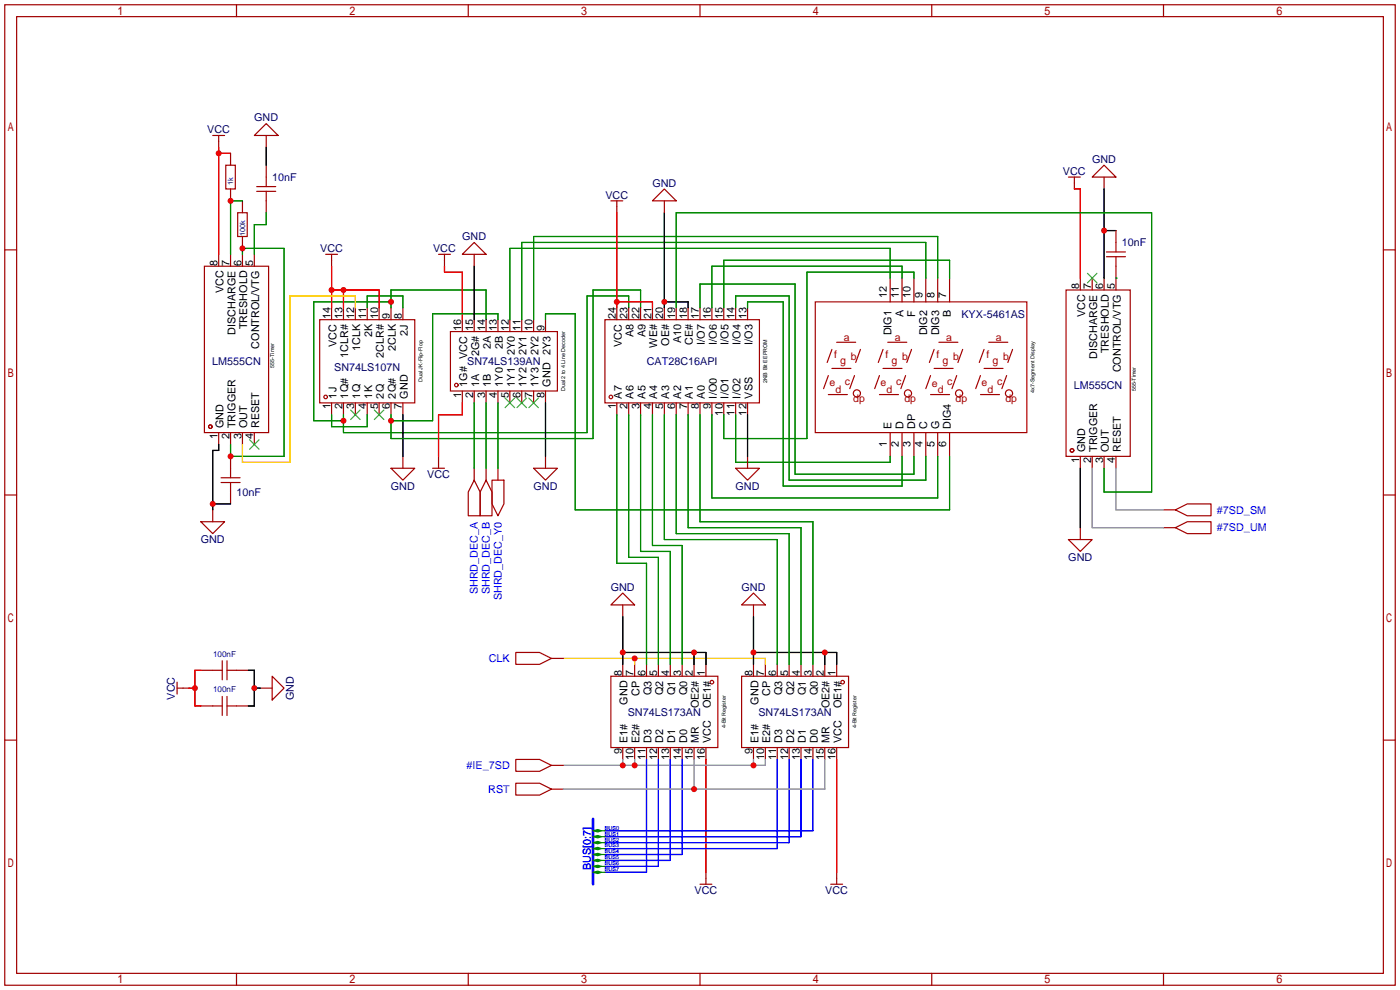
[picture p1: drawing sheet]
<svg xmlns="http://www.w3.org/2000/svg" width="299mm" height="212mm" viewBox="0 0 299 212" stroke-linecap="round" stroke-linejoin="round" font-family="sans-serif">
<g fill="none" stroke="#a10000" stroke-width=".25">
<path d="M1 1h297.2v209.6h-297.2zM3.6 3.6h292.1v204.4h-292.1zM50.5 1v2.6M100.1 1v2.6M149.6 1v2.6M199.1 1v2.6M248.7 1v2.6M45.5 29h2.5M46.7 29v2.5M48.3 35.3h2v5.1h-2zM49.3 32.8v2.5M54.9 39.9h4"/>
<path d="M56.9 26.4l2.5 2.6h-5zM56.9 29v2.5M56.9 35.3v4.6M228.3 37.8h2.6M229.6 37.8v2.6M233.4 37.8l2.6-2.5 2.5 2.5zM236 37.8v2.6M1 53.4h2.6M43.7 56.9h13.7v35.6h-13.7zM46.7 54.4v2.5M49.3 40.4v2.5M49.3 54.4v2.5"/>
<path d="M50.8 45.5h2v5h-2zM51.8 42.9v2.6M51.8 50.5v2.6M51.8 54.4v2.5M54.4 54.4v2.5M54.9 40.9h4M56.9 40.9v4.6M69.6 54.4h2.5M70.9 54.4v2.5M93.7 54.4h2.6M95 54.4v2.5M101.3 51.8l2.6 2.6h-5.1z"/>
<path d="M101.3 54.4v2.5M130.6 42.9h2.5M131.8 42.9v2.6M139.4 42.9l2.6-2.5 2.5 2.5zM142 42.9v2.6M190.2 59.4v5.1M192.8 59.4v5.1M195.3 59.4v5.1M197.9 59.4v5.1M200.4 59.4v5.1M202.9 59.4v5.1M230.9 59.4v2.6"/>
<path d="M233.4 59.4v2.6M236 59.4v2.6M236.5 53.8h4M236.5 54.9h4M238.5 49.3v4.5M238.5 54.9v7.1M295.7 53.4h2.5M68.3 68.3h20.3v17.8h-20.3zM70.9 65.8v2.5M73.4 65.8v2.5M75.9 65.8v2.5M78.5 65.8v2.5"/>
<path d="M81 65.8v2.5M83.6 65.8v2.5M86.1 65.8v2.5M96.3 70.9h22.8v12.7h-22.8zM98.8 68.3v2.6M101.3 68.3v2.6M103.9 68.3v2.6M106.4 68.3v2.6M109 68.3v2.6M111.5 68.3v2.6M114 68.3v2.6M116.6 68.3v2.6"/>
<path d="M129.3 68.3h33v17.8h-33zM131.8 65.8v2.5M134.4 65.8v2.5M136.9 65.8v2.5M139.4 65.8v2.5M142 65.8v2.5M144.5 65.8v2.5M147.1 65.8v2.5M149.6 65.8v2.5M152.1 65.8v2.5M154.7 65.8v2.5M157.2 65.8v2.5"/>
<path d="M159.8 65.8v2.5M174.2 64.5h45.3v28h-45.3zM177.8 78.7h4.1M177.8 74.7l-1 2.8M178.8 73.2h4.1M183.9 74.7l-1 2.8M188.7 78.7h4.1M188.7 74.7l-1 2.8M189.7 73.2h4.1M194.8 74.7l-1 2.8M199.6 78.7h4.1M199.6 74.7l-1 2.8"/>
<path d="M200.7 73.2h4M205.7 74.7l-1 2.8M210.3 78.7h4.1M210.3 74.7l-1 2.8M211.3 73.2h4.1M216.4 74.7l-1 2.8M227.8 62h13.8v35.5h-13.8zM46.7 92.5v2.5M49.3 92.5v2.5M49.3 97.5v4.6M51.8 92.5v2.5M54.4 92.5v2.5"/>
<path d="M70.9 86.1v2.5M73.4 86.1v2.5M75.9 86.1v2.5M78.5 86.1v2.5M81 86.1v2.5M83.6 86.1v2.5M86.1 86.1v2.5M86.1 97.5v2.6M93.7 97.5v2.6M98.8 83.6v2.5M101.3 83.6v2.5M103.9 83.6v2.5"/>
<path d="M106.4 83.6v2.5M109 83.6v2.5M111.5 83.6v2.5M114 83.6v2.5M116.6 83.6v2.5M116.6 97.5v2.6M131.8 86.1v2.5M134.4 86.1v2.5M136.9 86.1v2.5M139.4 86.1v2.5M142 86.1v2.5M144.5 86.1v2.5"/>
<path d="M147.1 86.1v2.5M149.6 86.1v2.5M152.1 86.1v2.5M154.7 86.1v2.5M157.2 86.1v2.5M159.8 86.1v2.5M159.8 97.5v2.6M177 84.3h4.1M177 80.3l-1 2.8M182.6 80.3l-1 2.8M188 84.3h4M188 80.3l-1.1 2.8"/>
<path d="M190.2 92.5v5M192.8 92.5v5M193.5 80.3l-1 2.8M195.3 92.5v5M197.9 92.5v5M198.9 84.3h4M198.9 80.3l-1 2.8M200.4 92.5v5M202.9 92.5v5M204.5 80.3l-1 2.8M209.5 84.3h4.1M209.5 80.3l-1 2.8"/>
<path d="M215.1 80.3l-1 2.8M230.9 97.5v2.6M233.4 97.5v2.6M236 97.5v2.6M238.5 97.5v2.6M1 105.8h2.6M42.9 111.5h5.1l-2.5 2.5zM45.5 109v2.5M47.2 102.1h4.1M47.2 103.1h4.1M49.3 103.1v4.6M83.6 100.1h5l-2.5 2.5z"/>
<path d="M92.5 100.1h2.5M101.3 102.6l1.3 2.6v5h-2.5v-5zM101.3 100.1v2.5M103.9 102.6l1.3 2.6v5h-2.6v-5zM103.9 100.1v2.5M105.2 102.6h2.5v5.1l-1.3 2.5-1.2-2.5zM106.4 100.1v2.5M114 100.1h5.1l-2.5 2.5zM157.2 100.1h5.1l-2.5 2.5zM228.3 115.3h5.1l-2.5 2.6zM230.9 112.8v2.5M248.7 109h2.5"/>
<path d="M248.7 112.8h2.5M251.2 109l2.5-1.3h5.1v2.5h-5.1zM251.2 112.8l2.5-1.3h5.1v2.5h-5.1zM295.7 105.8h2.5M110.2 139.4h5.1l2.6 1.3-2.6 1.3h-5.1zM130.6 129.3l2.5-2.6 2.5 2.6zM133.1 129.3v2.5M158.5 129.3l2.5-2.6 2.6 2.6zM161 129.3v2.5M1 158.2h2.6M37.8 147.1h2.6M37.8 145.8v2.5"/>
<path d="M42.9 143.3h4.6M42.9 150.9h4.6M47.5 141.2v4.1M47.5 148.8v4.1M48.5 143.3h4.6M48.5 141.2v4.1M48.5 148.8v4.1M48.5 150.9h4.6M55.6 147.1h2.6M58.2 144.5l2.5 2.6-2.5 2.5zM117.9 140.7h2.5M130.6 144.5h22.8v15.3h-22.8z"/>
<path d="M133.1 142v2.5M133.1 159.8v2.5M135.6 142v2.5M135.6 159.8v2.5M138.2 142v2.5M138.2 159.8v2.5M140.7 142v2.5M140.7 159.8v2.5M143.3 142v2.5M143.3 159.8v2.5M145.8 142v2.5M145.8 159.8v2.5"/>
<path d="M148.3 142v2.5M148.3 159.8v2.5M150.9 142v2.5M150.9 159.8v2.5M158.5 144.5h22.9v15.3h-22.9zM161 142v2.5M161 159.8v2.5M163.6 142v2.5M163.6 159.8v2.5M166.1 142v2.5M166.1 159.8v2.5M168.7 142v2.5"/>
<path d="M168.7 159.8v2.5M171.2 142v2.5M171.2 159.8v2.5M173.7 142v2.5M173.7 159.8v2.5M176.3 142v2.5M176.3 159.8v2.5M178.8 142v2.5M178.8 159.8v2.5M295.7 158.2h2.5M110.2 162.3h5.1l2.6 1.3-2.6 1.2h-5.1zM110.2 167.4h5.1l2.6 1.3-2.6 1.2h-5.1z"/>
<path d="M117.9 163.6h2.5M117.9 168.7h2.5M149.6 189h2.5M150.9 186.4v2.6M177.5 189h2.6M178.8 186.4v2.6M50.5 208v2.6M100.1 208v2.6M149.6 208v2.6M199.1 208v2.6M248.7 208v2.6"/>
<circle cx="45" cy="91.2" r=".38"/>
<circle cx="69.6" cy="84.8" r=".38"/>
<circle cx="97.5" cy="82.3" r=".38"/>
<circle cx="130.6" cy="84.8" r=".38"/>
<circle cx="183.1" cy="84.1" r=".76"/>
<circle cx="194.1" cy="84.1" r=".76"/>
<circle cx="205" cy="84.1" r=".76"/>
<circle cx="215.6" cy="84.1" r=".76"/>
<circle cx="229.1" cy="96.3" r=".38"/>
<circle cx="152.1" cy="145.8" r=".38"/>
<circle cx="180.1" cy="145.8" r=".38"/>
</g>
<g fill="none" stroke="#3c3" stroke-width=".25">
<path d="M232.4 58.4l2 2.1M234.4 58.4l-2 2.1M53.3 94l2.1 2M55.4 94l-2.1 2M74.9 87.6l2.1 2.1M77 87.6l-2.1 2.1M80 87.6l2 2.1M82 87.6l-2 2.1M107.9 85.1l2.1 2M110 85.1l-2.1 2M110.5 85.1l2 2M112.5 85.1l-2 2"/>
<path d="M113 85.1l2.1 2M115.1 85.1l-2.1 2"/>
</g>
<g fill="none" stroke="#008700" stroke-width=".25">
<path d="M51.8 42.9h-2.5v11.5M51.8 54.4v-1.3h8.9v44.4h-11.4v-2.5M56.9 45.5v2.5h-2.5v6.4M190.2 59.4v-6.3h-81.2v15.2M192.8 59.4v-2.5h-40.7v8.9M195.3 59.4v-1.2h-22.8v35.5h-17.8v-5.1M197.9 59.4v-7.6h-86.4v16.5M200.4 59.4v-8.9h-86.4v17.8M202.9 59.4v-3.8h-48.2v10.2M238.5 59.4h.1M78.5 65.8v-2.6h7.6v2.6M83.6 65.8v-3.8h20.3v6.3"/>
<path d="M83.6 64.5h-16.5v25.4h6.3M106.4 68.3v-1.2h-13.9v22.8h-8.9M116.6 68.3v-1.2h6.3v41.9h80v-11.5M134.4 65.8v-2.6h-8.9v29.3h-52.1v-3.9M136.9 65.8v-3.8h-10.2v31.7h-43.1v-5.1M144.5 65.8v-20.3h101.6v59.7h-10.1v-5.1M149.6 65.8v-5.1h20.3v40.6h25.4v-3.8M157.2 65.8v-2.6h11.5v39.4h29.2v-5.1M159.8 65.8v-1.3h7.6v39.4h25.4v-6.4M70.9 88.6v2.6h7.6v-2.6M101.3 86.1v14M103.9 86.1v14"/>
<path d="M106.4 86.1v14M131.8 88.6v31.8h6.4v21.6M134.4 88.6v30.5h6.3v22.9M136.9 88.6v29.3h6.4v24.1M139.4 88.6v28h6.4v25.4M142 88.6v26.7h24.1v26.7M144.5 88.6v25.4h24.2v28M147.1 88.6v24.2h24.1v29.2M149.6 88.6v22.9h24.1v30.5M152.1 88.6v17.8h48.3v-8.9M157.2 88.6v10.2h33v-1.3M128.5 178.8h.8"/>
<path d="M128.5 177.5h.8M128.5 186.4h.8M128.5 185.2h.8M128.5 183.9h.8M128.5 182.6h.8M128.5 181.4h.8M128.5 180.1h.8"/>
</g>
<g fill="none" stroke="#000" stroke-width=".25">
<path d="M56.9 31.5v3.8M101.3 56.9v11.4M142 45.5v20.3M236 40.4v19M236 49.3h2.5M142 64.5h5.1v1.3M46.7 95v1.3h-1.2v12.7M86.1 88.6v8.9M116.6 86.1v11.4M159.8 88.6v8.9M45.5 107.7h3.8M230.9 100.1v12.7"/>
<path d="M133.1 139.4h17.8v2.6M133.1 131.8v10.2M148.3 139.4v2.6M161 131.8v10.2M161 139.4h17.8v2.6M176.3 139.4v2.6M53.1 143.3h1.3v7.6h-1.3M54.4 147.1h1.2"/>
</g>
<g fill="none" stroke="#f00" stroke-width=".25">
<path d="M46.7 31.5v22.9M46.7 32.8h2.6M70.9 56.9v8.9M95 56.9v1.3h3.8v10.1M131.8 45.5v20.3M229.6 40.4h1.3v19M70.9 62h10.1v3.8M73.4 62v3.8M131.8 64.5h7.6v1.3M98.8 86.1v2.5h-5.1v8.9M40.4 147.1h1.3M42.9 143.3h-1.2v7.6h1.2"/>
<path d="M150.9 162.3v24.1M178.8 162.3v24.1"/>
</g>
<path d="M75.9 65.8v-2.6h-13.9v35.6h-10.2v-3.8M120.4 140.7h43.2v1.3M135.6 140.7v1.3" fill="none" stroke="#fc0" stroke-width=".25"/>
<path d="M233.4 100.1v12.7h15.3M238.5 100.1v8.9h10.2M133.1 162.3v1.3M135.6 162.3v1.3M148.3 162.3v6.4M161 162.3v1.3M163.6 162.3v1.3h-43.2M176.3 162.3v6.4h-55.9" fill="none" stroke="#999" stroke-width=".25"/>
<path d="M138.2 162.3v24.1h-8.9M140.7 162.3v22.9h-11.4M143.3 162.3v21.6h-14M145.8 162.3v20.3h-16.5M166.1 162.3v19.1h-36.8M168.7 162.3v17.8h-39.4M171.2 162.3v16.5h-41.9M173.7 162.3v15.2h-44.4" fill="none" stroke="#00f" stroke-width=".25"/>
<path d="M126.7 175v14" fill="none" stroke="#00f" stroke-width=".51"/>
<g fill="#008700" stroke="#008700" stroke-width=".25">
<path d="M126.7 186.4l1.1-.2 .7 .2-.7 .3z"/>
<path d="M126.7 185.2l1.1-.3 .7 .3-.7 .2z"/>
<path d="M126.7 183.9l1.1-.3 .7 .3-.7 .3z"/>
<path d="M126.7 182.6l1.1-.2 .7 .2-.7 .3z"/>
<path d="M126.7 181.4l1.1-.3 .7 .3-.7 .2z"/>
<path d="M126.7 180.1l1.1-.3 .7 .3-.7 .2z"/>
<path d="M126.7 178.8l1.1-.2 .7 .2-.7 .3z"/>
<path d="M126.7 177.5l1.1-.2 .7 .2-.7 .3z"/>
</g>
<g fill="#c00">
<circle cx="45.5" cy="107.7" r=".63"/>
<circle cx="46.7" cy="32.8" r=".63"/>
<circle cx="49.3" cy="42.9" r=".63"/>
<circle cx="49.3" cy="97.5" r=".63"/>
<circle cx="51.8" cy="53.1" r=".63"/>
<circle cx="83.6" cy="64.5" r=".63"/>
<circle cx="73.4" cy="89.9" r=".63"/>
<circle cx="70.9" cy="62" r=".63"/>
<circle cx="73.4" cy="62" r=".63"/>
<circle cx="83.6" cy="89.9" r=".63"/>
<circle cx="135.6" cy="140.7" r=".63"/>
<circle cx="161" cy="139.4" r=".63"/>
<circle cx="176.3" cy="139.4" r=".63"/>
<circle cx="133.1" cy="139.4" r=".63"/>
<circle cx="148.3" cy="139.4" r=".63"/>
<circle cx="161" cy="163.6" r=".63"/>
<circle cx="135.6" cy="163.6" r=".63"/>
<circle cx="133.1" cy="163.6" r=".63"/>
<circle cx="148.3" cy="168.7" r=".63"/>
<circle cx="142" cy="64.5" r=".63"/>
<circle cx="131.8" cy="64.5" r=".63"/>
<circle cx="41.7" cy="147.1" r=".63"/>
<circle cx="54.4" cy="147.1" r=".63"/>
<circle cx="236" cy="49.3" r=".63"/>
</g>
<g font-size="2.3" fill="#000080">
<text x="44.3" y="28.5">VCC</text>
<text x="54.3" y="26">GND</text>
<text x="233.4" y="34.8">GND</text>
<text x="58.2" y="38.7">10nF</text>
<text x="139.4" y="39.9">GND</text>
<text x="227.2" y="37.4">VCC</text>
<text x="129.4" y="42.5">VCC</text>
<text x="68.4" y="53.9">VCC</text>
<text x="92.6" y="53.9">VCC</text>
<text x="98.8" y="51.4">GND</text>
<text x="239.8" y="52.6">10nF</text>
<text x="205.5" y="67.9">KYX-5461AS</text>
<text x="45.3" y="78">LM555CN</text>
<text x="71.4" y="79.3">SN74LS107N</text>
<text x="99.9" y="78">SN74LS139AN</text>
<text x="138.2" y="78">CAT28C16API</text>
<text x="229.5" y="83.1">LM555CN</text>
<text x="50.5" y="106">10nF</text>
<text x="83.5" y="104.7">GND</text>
<text x="91.3" y="102.2">VCC</text>
<text x="114" y="104.7">GND</text>
<text x="157.2" y="104.7">GND</text>
<text x="42.9" y="116.1">GND</text>
<text x="228.3" y="119.9">GND</text>
<text x="130.5" y="126.3">GND</text>
<text x="158.5" y="126.3">GND</text>
<text x="37.4" y="149.5" transform="rotate(-90 37.4 149.5)">VCC</text>
<text x="62.8" y="149.6" transform="rotate(-90 62.8 149.6)">GND</text>
<text x="134.2" y="153">SN74LS173AN</text>
<text x="162.1" y="153">SN74LS173AN</text>
<text x="148.4" y="191.1">VCC</text>
<text x="176.4" y="191.1">VCC</text>
</g>
<g font-size="2.3">
<text x="46.5" y="56.8" transform="rotate(-90 46.5 56.8)">8</text>
<text x="49" y="56.8" transform="rotate(-90 49 56.8)">7</text>
<text x="51.6" y="56.8" transform="rotate(-90 51.6 56.8)">6</text>
<text x="54.1" y="56.8" transform="rotate(-90 54.1 56.8)">5</text>
<text x="47.8" y="62.7" transform="rotate(-90 47.8 62.7)">VCC</text>
<text x="189.5" y="63.7" transform="rotate(-90 189.5 63.7)">12</text>
<text x="192.1" y="63.7" transform="rotate(-90 192.1 63.7)">11</text>
<text x="194.6" y="63.7" transform="rotate(-90 194.6 63.7)">10</text>
<text x="197.1" y="63.7" transform="rotate(-90 197.1 63.7)">9</text>
<text x="199.7" y="63.7" transform="rotate(-90 199.7 63.7)">8</text>
<text x="202.2" y="63.7" transform="rotate(-90 202.2 63.7)">7</text>
<text x="230.7" y="61.8" transform="rotate(-90 230.7 61.8)">8</text>
<text x="233.2" y="61.8" transform="rotate(-90 233.2 61.8)">7</text>
<text x="235.7" y="61.8" transform="rotate(-90 235.7 61.8)">6</text>
<text x="238.3" y="61.8" transform="rotate(-90 238.3 61.8)">5</text>
<text x="50.3" y="71.6" transform="rotate(-90 50.3 71.6)">DISCHARGE</text>
<text x="52.9" y="70.4" transform="rotate(-90 52.9 70.4)">TRESHOLD</text>
<text x="70.6" y="68.2" transform="rotate(-90 70.6 68.2)">14</text>
<text x="73.2" y="68.2" transform="rotate(-90 73.2 68.2)">13</text>
<text x="75.7" y="68.2" transform="rotate(-90 75.7 68.2)">12</text>
<text x="78.3" y="68.2" transform="rotate(-90 78.3 68.2)">11</text>
<text x="80.8" y="68.2" transform="rotate(-90 80.8 68.2)">10</text>
<text x="83.3" y="68.2" transform="rotate(-90 83.3 68.2)">9</text>
<text x="85.9" y="68.2" transform="rotate(-90 85.9 68.2)">8</text>
<text x="87.1" y="71.7" transform="rotate(-90 87.1 71.7)">2J</text>
<text x="98.6" y="70.7" transform="rotate(-90 98.6 70.7)">16</text>
<text x="101.1" y="70.7" transform="rotate(-90 101.1 70.7)">15</text>
<text x="103.7" y="70.7" transform="rotate(-90 103.7 70.7)">14</text>
<text x="106.2" y="70.7" transform="rotate(-90 106.2 70.7)">13</text>
<text x="108.7" y="70.7" transform="rotate(-90 108.7 70.7)">12</text>
<text x="111.3" y="70.7" transform="rotate(-90 111.3 70.7)">11</text>
<text x="113.8" y="70.7" transform="rotate(-90 113.8 70.7)">10</text>
<text x="116.4" y="70.7" transform="rotate(-90 116.4 70.7)">9</text>
<text x="131.6" y="68.2" transform="rotate(-90 131.6 68.2)">24</text>
<text x="134.1" y="68.2" transform="rotate(-90 134.1 68.2)">23</text>
<text x="136.7" y="68.2" transform="rotate(-90 136.7 68.2)">22</text>
<text x="139.2" y="68.2" transform="rotate(-90 139.2 68.2)">21</text>
<text x="141.8" y="68.2" transform="rotate(-90 141.8 68.2)">20</text>
<text x="144.3" y="68.2" transform="rotate(-90 144.3 68.2)">19</text>
<text x="146.8" y="68.2" transform="rotate(-90 146.8 68.2)">18</text>
<text x="149.4" y="68.2" transform="rotate(-90 149.4 68.2)">17</text>
<text x="151.9" y="68.2" transform="rotate(-90 151.9 68.2)">16</text>
<text x="154.5" y="68.2" transform="rotate(-90 154.5 68.2)">15</text>
<text x="157" y="68.2" transform="rotate(-90 157 68.2)">14</text>
<text x="159.5" y="68.2" transform="rotate(-90 159.5 68.2)">13</text>
<text x="190.5" y="71.7" transform="rotate(-90 190.5 71.7)">DIG1</text>
<text x="193.1" y="67.8" transform="rotate(-90 193.1 67.8)">A</text>
<text x="195.6" y="67.7" transform="rotate(-90 195.6 67.7)">F</text>
<text x="198.2" y="71.7" transform="rotate(-90 198.2 71.7)">DIG2</text>
<text x="200.7" y="71.7" transform="rotate(-90 200.7 71.7)">DIG3</text>
<text x="203.2" y="67.8" transform="rotate(-90 203.2 67.8)">B</text>
<text x="231.9" y="67.8" transform="rotate(-90 231.9 67.8)">VCC</text>
<text x="55.4" y="74.5" transform="rotate(-90 55.4 74.5)">CONTROL/VTG</text>
<text x="71.9" y="74.1" transform="rotate(-90 71.9 74.1)">VCC</text>
<text x="74.4" y="76.5" transform="rotate(-90 74.4 76.5)">1CLR#</text>
<text x="77" y="75" transform="rotate(-90 77 75)">1CLK</text>
<text x="79.5" y="72.1" transform="rotate(-90 79.5 72.1)">2K</text>
<text x="82.1" y="76.5" transform="rotate(-90 82.1 76.5)">2CLR#</text>
<text x="84.6" y="75" transform="rotate(-90 84.6 75)">2CLK</text>
<text x="102.4" y="76.2" transform="rotate(-90 102.4 76.2)">2G#</text>
<text x="104.9" y="74.6" transform="rotate(-90 104.9 74.6)">2A</text>
<text x="107.5" y="74.6" transform="rotate(-90 107.5 74.6)">2B</text>
<text x="110" y="75.9" transform="rotate(-90 110 75.9)">2Y0</text>
<text x="112.5" y="75.9" transform="rotate(-90 112.5 75.9)">2Y1</text>
<text x="115.1" y="75.9" transform="rotate(-90 115.1 75.9)">2Y2</text>
<text x="132.9" y="74.1" transform="rotate(-90 132.9 74.1)">VCC</text>
<text x="135.4" y="72.1" transform="rotate(-90 135.4 72.1)">A8</text>
<text x="137.9" y="72.1" transform="rotate(-90 137.9 72.1)">A9</text>
<text x="140.5" y="74.3" transform="rotate(-90 140.5 74.3)">WE#</text>
<text x="143" y="73.9" transform="rotate(-90 143 73.9)">OE#</text>
<text x="145.6" y="73.4" transform="rotate(-90 145.6 73.4)">A10</text>
<text x="148.1" y="73.8" transform="rotate(-90 148.1 73.8)">CE#</text>
<text x="150.6" y="73.6" transform="rotate(-90 150.6 73.6)">I/O7</text>
<text x="153.2" y="73.6" transform="rotate(-90 153.2 73.6)">I/O6</text>
<text x="155.7" y="73.6" transform="rotate(-90 155.7 73.6)">I/O5</text>
<text x="158.3" y="73.6" transform="rotate(-90 158.3 73.6)">I/O4</text>
<text x="160.8" y="73.6" transform="rotate(-90 160.8 73.6)">I/O3</text>
<text x="234.5" y="76.6" transform="rotate(-90 234.5 76.6)">DISCHARGE</text>
<text x="237" y="75.5" transform="rotate(-90 237 75.5)">TRESHOLD</text>
<text x="99.8" y="82.6" transform="rotate(-90 99.8 82.6)">1G# VCC</text>
<text x="102.4" y="82.6" transform="rotate(-90 102.4 82.6)">1A</text>
<text x="104.9" y="82.6" transform="rotate(-90 104.9 82.6)">1B</text>
<text x="107.5" y="82.6" transform="rotate(-90 107.5 82.6)">1Y0</text>
<text x="110" y="82.6" transform="rotate(-90 110 82.6)">1Y1</text>
<text x="112.5" y="82.6" transform="rotate(-90 112.5 82.6)">1Y2</text>
<text x="115.1" y="82.6" transform="rotate(-90 115.1 82.6)">1Y3</text>
<text x="117.6" y="82.6" transform="rotate(-90 117.6 82.6)">GND 2Y3</text>
<text x="239.5" y="79.6" transform="rotate(-90 239.5 79.6)">CONTROL/VTG</text>
<text x="70.6" y="87.5" transform="rotate(-90 70.6 87.5)">1</text>
<text x="71.9" y="85.2" transform="rotate(-90 71.9 85.2)">1J</text>
<text x="73.2" y="87.5" transform="rotate(-90 73.2 87.5)">2</text>
<text x="74.4" y="85.2" transform="rotate(-90 74.4 85.2)">1Q#</text>
<text x="75.7" y="87.5" transform="rotate(-90 75.7 87.5)">3</text>
<text x="77" y="85.2" transform="rotate(-90 77 85.2)">1Q</text>
<text x="78.3" y="87.5" transform="rotate(-90 78.3 87.5)">4</text>
<text x="79.5" y="85.2" transform="rotate(-90 79.5 85.2)">1K</text>
<text x="80.8" y="87.5" transform="rotate(-90 80.8 87.5)">5</text>
<text x="82.1" y="85.2" transform="rotate(-90 82.1 85.2)">2Q</text>
<text x="83.3" y="87.5" transform="rotate(-90 83.3 87.5)">6</text>
<text x="84.6" y="85.2" transform="rotate(-90 84.6 85.2)">2Q#</text>
<text x="85.9" y="87.5" transform="rotate(-90 85.9 87.5)">7</text>
<text x="87.1" y="85.2" transform="rotate(-90 87.1 85.2)">GND</text>
<text x="98.6" y="85" transform="rotate(-90 98.6 85)">1</text>
<text x="101.1" y="85" transform="rotate(-90 101.1 85)">2</text>
<text x="103.7" y="85" transform="rotate(-90 103.7 85)">3</text>
<text x="106.2" y="85" transform="rotate(-90 106.2 85)">4</text>
<text x="108.7" y="85" transform="rotate(-90 108.7 85)">5</text>
<text x="111.3" y="85" transform="rotate(-90 111.3 85)">6</text>
<text x="113.8" y="85" transform="rotate(-90 113.8 85)">7</text>
<text x="116.4" y="85" transform="rotate(-90 116.4 85)">8</text>
<text x="131.6" y="87.5" transform="rotate(-90 131.6 87.5)">1</text>
<text x="132.9" y="85.2" transform="rotate(-90 132.9 85.2)">A7</text>
<text x="134.1" y="87.5" transform="rotate(-90 134.1 87.5)">2</text>
<text x="135.4" y="85.2" transform="rotate(-90 135.4 85.2)">A6</text>
<text x="136.7" y="87.5" transform="rotate(-90 136.7 87.5)">3</text>
<text x="137.9" y="85.2" transform="rotate(-90 137.9 85.2)">A5</text>
<text x="139.2" y="87.5" transform="rotate(-90 139.2 87.5)">4</text>
<text x="140.5" y="85.2" transform="rotate(-90 140.5 85.2)">A4</text>
<text x="141.8" y="87.5" transform="rotate(-90 141.8 87.5)">5</text>
<text x="143" y="85.2" transform="rotate(-90 143 85.2)">A3</text>
<text x="144.3" y="87.5" transform="rotate(-90 144.3 87.5)">6</text>
<text x="145.6" y="85.2" transform="rotate(-90 145.6 85.2)">A2</text>
<text x="146.8" y="87.5" transform="rotate(-90 146.8 87.5)">7</text>
<text x="148.1" y="85.2" transform="rotate(-90 148.1 85.2)">A1</text>
<text x="149.4" y="87.5" transform="rotate(-90 149.4 87.5)">8</text>
<text x="150.6" y="85.2" transform="rotate(-90 150.6 85.2)">A0</text>
<text x="151.9" y="87.5" transform="rotate(-90 151.9 87.5)">9</text>
<text x="153.2" y="85.2" transform="rotate(-90 153.2 85.2)">I/O0</text>
<text x="154.5" y="88.8" transform="rotate(-90 154.5 88.8)">10</text>
<text x="155.7" y="85.2" transform="rotate(-90 155.7 85.2)">I/O1</text>
<text x="157" y="88.8" transform="rotate(-90 157 88.8)">11</text>
<text x="158.3" y="85.2" transform="rotate(-90 158.3 85.2)">I/O2</text>
<text x="159.5" y="88.8" transform="rotate(-90 159.5 88.8)">12</text>
<text x="160.8" y="85.2" transform="rotate(-90 160.8 85.2)">VSS</text>
<text x="46.5" y="93.9" transform="rotate(-90 46.5 93.9)">1</text>
<text x="47.8" y="91.5" transform="rotate(-90 47.8 91.5)">GND</text>
<text x="49" y="93.9" transform="rotate(-90 49 93.9)">2</text>
<text x="50.3" y="91.5" transform="rotate(-90 50.3 91.5)">TRIGGER</text>
<text x="51.6" y="93.9" transform="rotate(-90 51.6 93.9)">3</text>
<text x="52.9" y="91.5" transform="rotate(-90 52.9 91.5)">OUT</text>
<text x="54.1" y="93.9" transform="rotate(-90 54.1 93.9)">4</text>
<text x="55.4" y="91.5" transform="rotate(-90 55.4 91.5)">RESET</text>
<text x="189.5" y="95.5" transform="rotate(-90 189.5 95.5)">1</text>
<text x="190.5" y="91.7" transform="rotate(-90 190.5 91.7)">E</text>
<text x="192.1" y="95.5" transform="rotate(-90 192.1 95.5)">2</text>
<text x="193.1" y="91.7" transform="rotate(-90 193.1 91.7)">D</text>
<text x="194.6" y="95.5" transform="rotate(-90 194.6 95.5)">3</text>
<text x="195.6" y="91.7" transform="rotate(-90 195.6 91.7)">DP</text>
<text x="197.1" y="95.5" transform="rotate(-90 197.1 95.5)">4</text>
<text x="198.2" y="91.7" transform="rotate(-90 198.2 91.7)">C</text>
<text x="199.7" y="95.5" transform="rotate(-90 199.7 95.5)">5</text>
<text x="200.7" y="91.7" transform="rotate(-90 200.7 91.7)">G</text>
<text x="202.2" y="95.5" transform="rotate(-90 202.2 95.5)">6</text>
<text x="203.2" y="91.7" transform="rotate(-90 203.2 91.7)">DIG4</text>
<text x="230.7" y="98.9" transform="rotate(-90 230.7 98.9)">1</text>
<text x="231.9" y="96.6" transform="rotate(-90 231.9 96.6)">GND</text>
<text x="233.2" y="98.9" transform="rotate(-90 233.2 98.9)">2</text>
<text x="234.5" y="96.6" transform="rotate(-90 234.5 96.6)">TRIGGER</text>
<text x="235.7" y="98.9" transform="rotate(-90 235.7 98.9)">3</text>
<text x="237" y="96.6" transform="rotate(-90 237 96.6)">OUT</text>
<text x="238.3" y="98.9" transform="rotate(-90 238.3 98.9)">4</text>
<text x="239.5" y="96.6" transform="rotate(-90 239.5 96.6)">RESET</text>
<text x="132.9" y="144.4" transform="rotate(-90 132.9 144.4)">8</text>
<text x="135.4" y="144.4" transform="rotate(-90 135.4 144.4)">7</text>
<text x="136.7" y="148.7" transform="rotate(-90 136.7 148.7)">CP</text>
<text x="137.9" y="144.4" transform="rotate(-90 137.9 144.4)">6</text>
<text x="139.2" y="148.5" transform="rotate(-90 139.2 148.5)">Q3</text>
<text x="140.5" y="144.4" transform="rotate(-90 140.5 144.4)">5</text>
<text x="141.8" y="148.5" transform="rotate(-90 141.8 148.5)">Q2</text>
<text x="143" y="144.4" transform="rotate(-90 143 144.4)">4</text>
<text x="144.3" y="148.5" transform="rotate(-90 144.3 148.5)">Q1</text>
<text x="145.6" y="144.4" transform="rotate(-90 145.6 144.4)">3</text>
<text x="146.8" y="148.5" transform="rotate(-90 146.8 148.5)">Q0</text>
<text x="148.1" y="144.4" transform="rotate(-90 148.1 144.4)">2</text>
<text x="150.6" y="144.4" transform="rotate(-90 150.6 144.4)">1</text>
<text x="160.8" y="144.4" transform="rotate(-90 160.8 144.4)">8</text>
<text x="163.3" y="144.4" transform="rotate(-90 163.3 144.4)">7</text>
<text x="164.6" y="148.7" transform="rotate(-90 164.6 148.7)">CP</text>
<text x="165.9" y="144.4" transform="rotate(-90 165.9 144.4)">6</text>
<text x="167.2" y="148.5" transform="rotate(-90 167.2 148.5)">Q3</text>
<text x="168.4" y="144.4" transform="rotate(-90 168.4 144.4)">5</text>
<text x="169.7" y="148.5" transform="rotate(-90 169.7 148.5)">Q2</text>
<text x="171" y="144.4" transform="rotate(-90 171 144.4)">4</text>
<text x="172.2" y="148.5" transform="rotate(-90 172.2 148.5)">Q1</text>
<text x="173.5" y="144.4" transform="rotate(-90 173.5 144.4)">3</text>
<text x="174.8" y="148.5" transform="rotate(-90 174.8 148.5)">Q0</text>
<text x="176" y="144.4" transform="rotate(-90 176 144.4)">2</text>
<text x="178.6" y="144.4" transform="rotate(-90 178.6 144.4)">1</text>
<text x="134.1" y="150.6" transform="rotate(-90 134.1 150.6)">GND</text>
<text x="149.4" y="151.4" transform="rotate(-90 149.4 151.4)">OE2#</text>
<text x="151.9" y="151.4" transform="rotate(-90 151.9 151.4)">OE1#</text>
<text x="162.1" y="150.6" transform="rotate(-90 162.1 150.6)">GND</text>
<text x="177.3" y="151.4" transform="rotate(-90 177.3 151.4)">OE2#</text>
<text x="179.9" y="151.4" transform="rotate(-90 179.9 151.4)">OE1#</text>
<text x="132.9" y="161.2" transform="rotate(-90 132.9 161.2)">9</text>
<text x="134.1" y="158.8" transform="rotate(-90 134.1 158.8)">E1#</text>
<text x="136.7" y="158.8" transform="rotate(-90 136.7 158.8)">E2#</text>
<text x="139.2" y="158.8" transform="rotate(-90 139.2 158.8)">D3</text>
<text x="141.8" y="158.8" transform="rotate(-90 141.8 158.8)">D2</text>
<text x="144.3" y="158.8" transform="rotate(-90 144.3 158.8)">D1</text>
<text x="146.8" y="158.8" transform="rotate(-90 146.8 158.8)">D0</text>
<text x="149.4" y="158.8" transform="rotate(-90 149.4 158.8)">MR</text>
<text x="151.9" y="158.8" transform="rotate(-90 151.9 158.8)">VCC</text>
<text x="160.8" y="161.2" transform="rotate(-90 160.8 161.2)">9</text>
<text x="162.1" y="158.8" transform="rotate(-90 162.1 158.8)">E1#</text>
<text x="164.6" y="158.8" transform="rotate(-90 164.6 158.8)">E2#</text>
<text x="167.2" y="158.8" transform="rotate(-90 167.2 158.8)">D3</text>
<text x="169.7" y="158.8" transform="rotate(-90 169.7 158.8)">D2</text>
<text x="172.2" y="158.8" transform="rotate(-90 172.2 158.8)">D1</text>
<text x="174.8" y="158.8" transform="rotate(-90 174.8 158.8)">D0</text>
<text x="177.3" y="158.8" transform="rotate(-90 177.3 158.8)">MR</text>
<text x="179.9" y="158.8" transform="rotate(-90 179.9 158.8)">VCC</text>
<text x="135.4" y="162.5" transform="rotate(-90 135.4 162.5)">10</text>
<text x="137.9" y="162.5" transform="rotate(-90 137.9 162.5)">11</text>
<text x="140.5" y="162.5" transform="rotate(-90 140.5 162.5)">12</text>
<text x="143" y="162.5" transform="rotate(-90 143 162.5)">13</text>
<text x="145.6" y="162.5" transform="rotate(-90 145.6 162.5)">14</text>
<text x="148.1" y="162.5" transform="rotate(-90 148.1 162.5)">15</text>
<text x="150.6" y="162.5" transform="rotate(-90 150.6 162.5)">16</text>
<text x="163.3" y="162.5" transform="rotate(-90 163.3 162.5)">10</text>
<text x="165.9" y="162.5" transform="rotate(-90 165.9 162.5)">11</text>
<text x="168.4" y="162.5" transform="rotate(-90 168.4 162.5)">12</text>
<text x="171" y="162.5" transform="rotate(-90 171 162.5)">13</text>
<text x="173.5" y="162.5" transform="rotate(-90 173.5 162.5)">14</text>
<text x="176" y="162.5" transform="rotate(-90 176 162.5)">15</text>
<text x="178.6" y="162.5" transform="rotate(-90 178.6 162.5)">16</text>
</g>
<g font-size="2.3" fill="#00f">
<text x="260.1" y="109.8">#7SD_SM</text>
<text x="260.1" y="113.6">#7SD_UM</text>
<text x="102.2" y="127" transform="rotate(-90 102.2 127)">SHRD_DEC_A</text>
<text x="104.7" y="127" transform="rotate(-90 104.7 127)">SHRD_DEC_B</text>
<text x="107.2" y="128.3" transform="rotate(-90 107.2 128.3)">SHRD_DEC_Y0</text>
<text x="104.5" y="141.5">CLK</text>
<text x="99.7" y="164.4">#IE_7SD</text>
<text x="104.3" y="169.5">RST</text>
<text x="126.3" y="186" transform="rotate(-90 126.3 186)">BUS[0:7]</text>
</g>
<g font-size="2.2" fill="#a00000">
<text x="178.3" y="76.6">f</text>
<text x="179.6" y="77.9">g</text>
<text x="180.3" y="72.8">a</text>
<text x="181.9" y="76.9">b</text>
<text x="189.2" y="76.6">f</text>
<text x="190.5" y="77.9">g</text>
<text x="191.3" y="72.8">a</text>
<text x="192.8" y="76.9">b</text>
<text x="200.2" y="76.6">f</text>
<text x="201.4" y="77.9">g</text>
<text x="202.2" y="72.8">a</text>
<text x="203.7" y="76.9">b</text>
<text x="210.8" y="76.6">f</text>
<text x="212.1" y="77.9">g</text>
<text x="212.9" y="72.8">a</text>
<text x="214.4" y="76.9">b</text>
<text x="177.3" y="82.4">e</text>
<text x="178.6" y="84">d</text>
<text x="180.6" y="82.2">c</text>
<text x="188.2" y="82.4">e</text>
<text x="189.5" y="84">d</text>
<text x="191.5" y="82.2">c</text>
<text x="199.1" y="82.7">e</text>
<text x="200.4" y="84">d</text>
<text x="202.4" y="82.2">c</text>
<text x="209.8" y="82.4">e</text>
<text x="211.1" y="84">d</text>
<text x="213.1" y="82.2">c</text>
<text x="182.4" y="86">dp</text>
<text x="193.3" y="86">dp</text>
<text x="204.2" y="86">dp</text>
<text x="214.9" y="86">dp</text>
</g>
<g font-size="1.7" fill="#000080">
<text x="45.6" y="140.4">100nF</text>
<text x="45.6" y="148">100nF</text>
</g>
<g font-size="1.6" fill="#000080">
<text x="49.8" y="39.4" transform="rotate(-90 49.8 39.4)">1k</text>
<text x="52.4" y="50.5" transform="rotate(-90 52.4 50.5)">100k</text>
</g>
<g font-size="1.2">
<text x="58.6" y="78.6" transform="rotate(-90 58.6 78.6)">555-Timer</text>
<text x="90.3" y="81.7" transform="rotate(-90 90.3 81.7)">Dual JK-Flip-Flop</text>
<text x="120.8" y="83.6" transform="rotate(-90 120.8 83.6)">Dual 2 to 4 Line Decoder</text>
<text x="164" y="81.9" transform="rotate(-90 164 81.9)">2KiB Bit EEPROM</text>
<text x="221.1" y="84" transform="rotate(-90 221.1 84)">4x7-Segment Display</text>
<text x="242.7" y="83.7" transform="rotate(-90 242.7 83.7)">555-Timer</text>
<text x="155.1" y="155.6" transform="rotate(-90 155.1 155.6)">4-Bit Register</text>
<text x="183" y="155.6" transform="rotate(-90 183 155.6)">4-Bit Register</text>
</g>
<g font-size="1.2" fill="#00f">
<text x="129.3" y="177.3">BUS0</text>
<text x="129.3" y="178.6">BUS1</text>
<text x="129.3" y="179.9">BUS2</text>
<text x="129.3" y="181.1">BUS3</text>
<text x="129.3" y="182.4">BUS4</text>
<text x="129.3" y="183.7">BUS5</text>
<text x="129.3" y="184.9">BUS6</text>
<text x="129.3" y="186.2">BUS7</text>
</g>
</svg>
